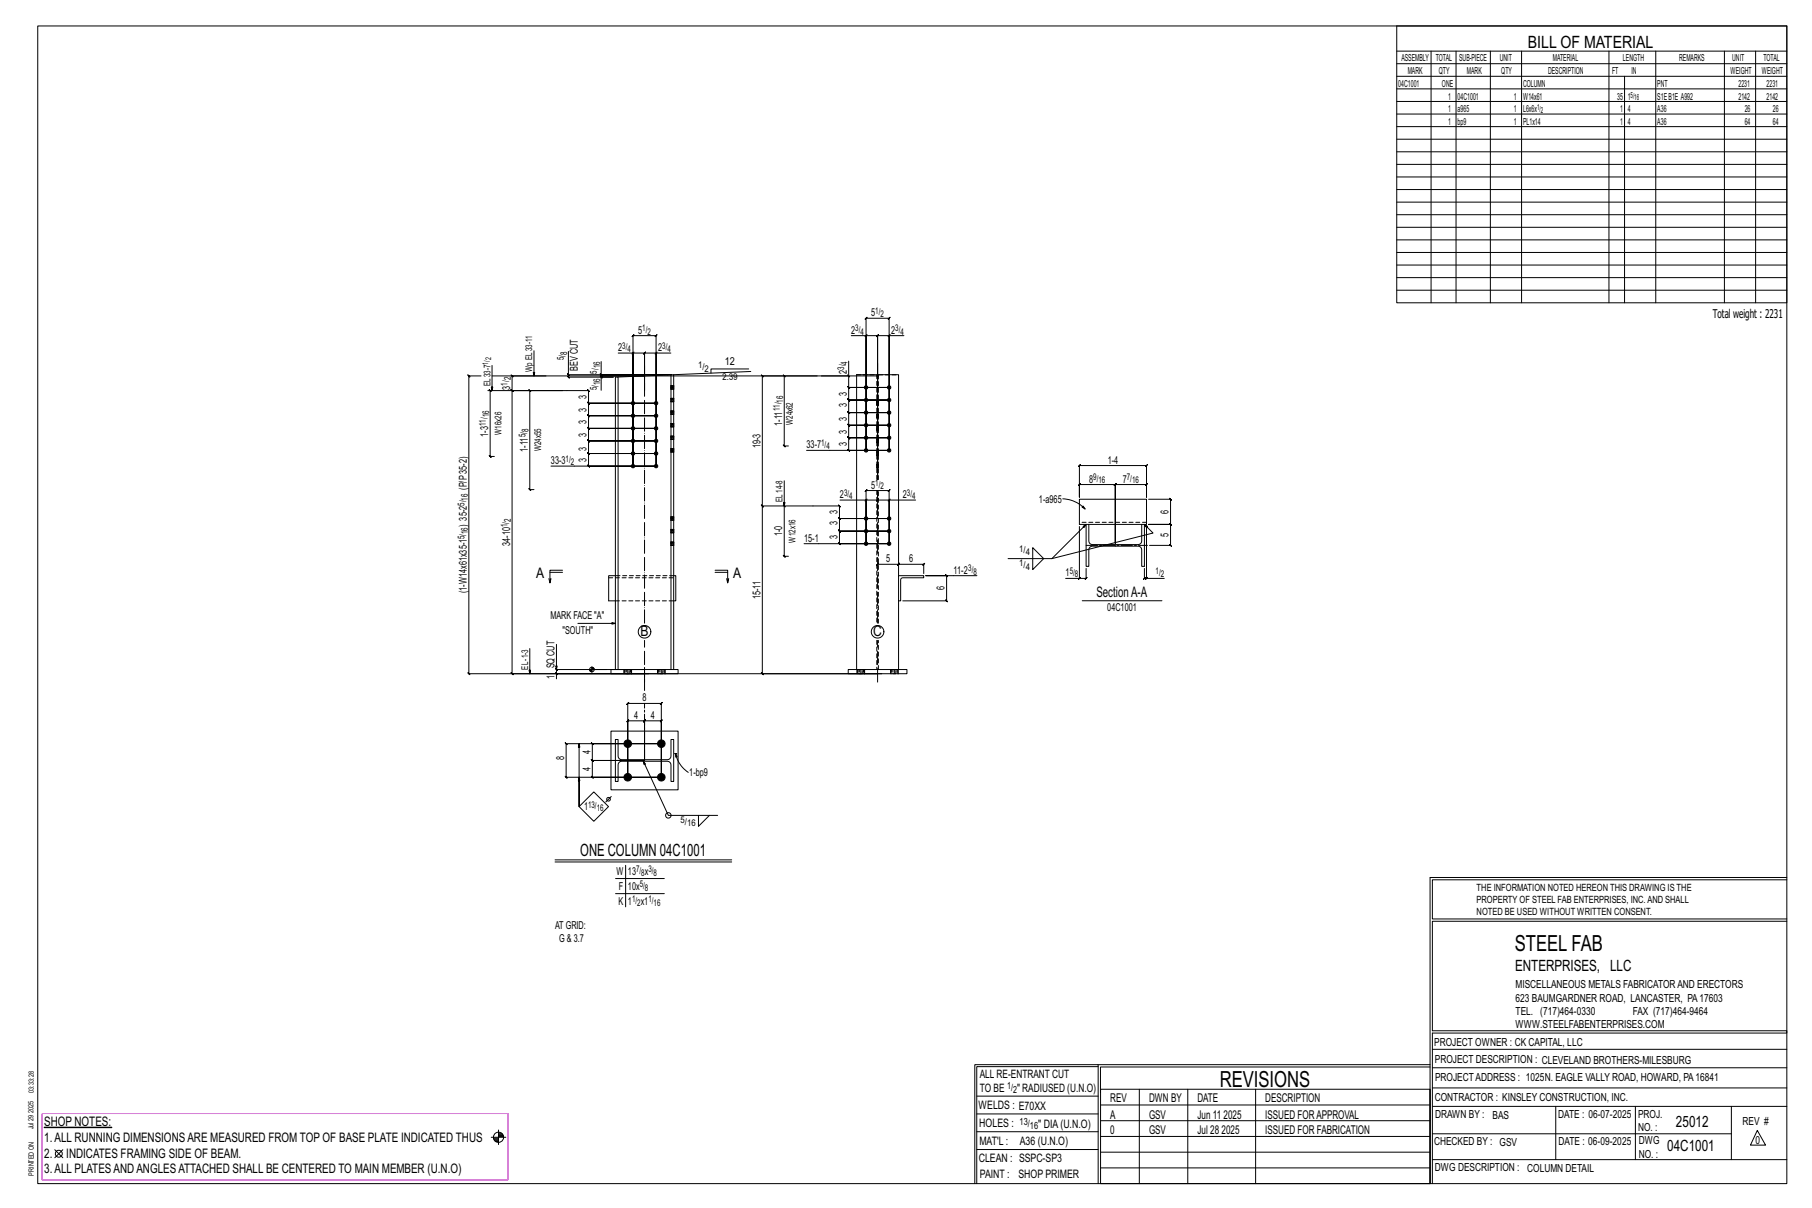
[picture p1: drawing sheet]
<svg xmlns="http://www.w3.org/2000/svg" width="914mm" height="610mm" viewBox="0 0 914 610" stroke-linecap="round" stroke-linejoin="round" font-family="sans-serif">
<g fill="#000" stroke="#000" stroke-width=".5">
<path d="M22 569h34z"/>
<circle cx="437" cy="196" r=".9"/>
<circle cx="449" cy="196" r=".9"/>
<circle cx="319" cy="210" r=".9"/>
<circle cx="319" cy="203" r=".9"/>
<circle cx="319" cy="216" r=".9"/>
<circle cx="331" cy="203" r=".9"/>
<circle cx="331" cy="210" r=".9"/>
<circle cx="331" cy="216" r=".9"/>
<circle cx="437" cy="215" r=".9"/>
<circle cx="437" cy="208" r=".9"/>
<circle cx="437" cy="202" r=".9"/>
<circle cx="449" cy="202" r=".9"/>
<circle cx="449" cy="208" r=".9"/>
<circle cx="449" cy="215" r=".9"/>
<circle cx="319" cy="223" r=".9"/>
<circle cx="319" cy="235" r=".9"/>
<circle cx="319" cy="229" r=".9"/>
<circle cx="331" cy="235" r=".9"/>
<circle cx="331" cy="223" r=".9"/>
<circle cx="331" cy="229" r=".9"/>
<circle cx="437" cy="227" r=".9"/>
<circle cx="437" cy="221" r=".9"/>
<circle cx="449" cy="221" r=".9"/>
<circle cx="449" cy="227" r=".9"/>
<circle cx="437" cy="274" r=".9"/>
<circle cx="437" cy="268" r=".9"/>
<circle cx="437" cy="262" r=".9"/>
<circle cx="449" cy="268" r=".9"/>
<circle cx="449" cy="262" r=".9"/>
<circle cx="449" cy="274" r=".9"/>
<circle cx="317" cy="375" r="1.9"/>
<circle cx="334" cy="375" r="1.9"/>
<circle cx="317" cy="392" r="1.9"/>
<circle cx="334" cy="392" r="1.9"/>
</g>
<g fill="none" stroke="#000" stroke-width=".5">
<path d="M19 13h883v584h-883zM705 13h197v140h-197zM705 26h197M705 32h197M705 39h197M722 26v127M735 26v127M752 26v127M768 26v127M812 26v127M820 39v114M836 26v127"/>
<path d="M870 26v127M886 26v127M705 45h197M705 51h197M705 58h197M705 64h197M705 70h197M705 77h197M705 83h197M705 89h197M705 96h197M705 102h197"/>
<path d="M705 108h197M705 115h197M705 121h197M705 127h197M705 134h197M705 140h197M705 146h197M269 177v13M287 177v12h52h-36v-7M312 178h7v57v-66v1l1-1h-1h12v1l1-1h-1v66v-57h8M319 178h1l-1 1zM319 178h6v1l1-1h-1v19v-19v1l1-1h-1h6"/>
<path d="M331 178h1l-1 1zM430 169h7v58v-66l1-1-1 1h12h-1l1-1v1v66v-58h7M437 169h6l-1 1 1-1v73v-73l-1 1 1-1h6M438 169l-1 1zM449 169l-1 1zM243 190h-6l-1-1 1 1v150l-1-1 1 1h206M246 197h12M247 197l1 1zM247 197v33l1 1-1-1h2M248 184v13M248 190h195M267 197l1 1z"/>
<path d="M267 197v50l1 1-1-1h2M276 190h-18v-1l1 1h-1v7l1 1-1-1h39h-1l1 1v-1v6h-1l1 1v-1h34h-34h-1l1 1v-1v7l-1-1 1 1h34h-34l-1-1 1 1v6h-1l1 1v-1h34h-34h-1l1 1v-1v7l-1-1 1 1h34h-34l-1-1 1 1v6l-1-1 1 1h34h-34l-1-1 1 1v6h-1l1 1v-1h34h-53M284 197h-26l1 1-1-1v143v-1l1 1h-1h69M286 189l1 1zM287 189v1h-1l1 1v-1h22h-6v7M303 190l1 1zM303 189l1 1zM303 189v1v-1l1 1h-1h22h-22v-1l1 1h-1M312 190l28-1v149M339 196h.1M339 195h.1M339 189v149"/>
<path d="M340 196h.1M340 195h.1M378 186h-19v2M379 187l-39 2M395 189l1 1zM396 190v35h-1l1 1v-1h2M412 190h-27l-1-1 1 1v65M428 189l1 1zM428 190v6v-1l1 1h-1h21h-21v-1l1 1h-1v6v-1l1 1h-1h21h-21v-1l1 1h-1v6l1 1-1-1h21h-21l1 1-1-1v7v-1l1 1h-1h21h-21v-1l1 1h-1v6v-1l1 1h-1h21h-21v-1l1 1h-1v6l1 1-1-1h21h-42M428 182v8h-14M339 215h.1M339 214h.1"/>
<path d="M339 209h.1M339 207h.1M339 203h.1M339 201h.1M340 215h.1M340 214h.1M340 209h.1M340 207h.1M340 203h.1M340 201h.1M442 215h.1M442 209h.1"/>
<path d="M442 217h.1M442 211h.1M442 203h.1M442 204h.1M443 215h.1M443 209h.1M443 217h.1M443 211h.1M443 203h.1M443 204h.1M339 228h.1M339 226h.1"/>
<path d="M339 222h.1M339 220h.1M340 228h.1M340 226h.1M340 222h.1M340 220h.1M442 222h.1M442 223h.1M442 228h.1M442 230h.1M442 234h.1M442 236h.1"/>
<path d="M443 222h.1M443 223h.1M443 228h.1M443 230h.1M443 234h.1M443 236h.1M544 235l1-1v1h34h-1l1-1v1v16v-6v-1l-1 1h1h-16v-1l-1 1h1v29v-29v-1l-1 1h1h-18v-1l-1 1h1v6v-16zM384 255l1 1zM395 255l1 1zM396 243v38l-1-1 1 1h2M424 252h13v22v-26l1-1-1 1h12h-1l1-1v1v26v-22h13M437 252h6l-1 1 1-1h6"/>
<path d="M438 252l-1 1zM443 252l-1 1zM443 248v9zM449 252l-1 1zM536 252a16 16 0 0 1 12 5M547 255l1 2-2-1zM580 252h11l-1-1 1 1v13l-1-1 1 1h-11h11l-1-1 1 1v10h-1l1 1v-1h-11M339 275h.1M339 274h.1M339 269h.1M339 267h.1M339 263h.1"/>
<path d="M339 261h.1M340 275h.1M340 274h.1M340 269h.1M340 267h.1M340 263h.1M340 261h.1M406 274h43h-25v1l-1-1h1v-6v1l-1-1h1h25h-25v1l-1-1h1v-6l-1-1 1 1h25h-25l-1-1 1 1v-7v1l-1-1h1h-39h-1l1 1v-1v85l-1-1 1 1h60M521 276l6 6-6 5zM545 266v26h-7M549 265h29l4 4-51 13M576 265v8v1l-2 1h-23l-2-2v-8h-1v21h1v-9l1-1h1h24l1 1v9h2v-21h1v-13h-34v13h3l-17 17h-22"/>
<path d="M579 266v26h9M277 292l1 2M278 289h6M284 288h-6v6v-2M311 291h-4v12h4M340 291h1v12h-1M361 288h6v6l1-2M361 289h6M367 292v2M443 285v-1l-1 1zM443 285h10l1-1-1 1 1-1-1 1h13l1-1-1 1v4M453 291h13v1h-11v11h-2z"/>
<path d="M453 291v-102h-21v149M493 291h-26h11l-1-1 1 1v12h-1l1 1v-1h-22M545 291l-1 1zM548 287v5l1-1-1 1h-3M578 287v5h-1l1-1v1h1M579 292v-1l-1 1zM292 315h19M453 303v35M546 303h40M267 327v13M280 339l1 1zM281 325v13"/>
<path d="M297 338h9M298 338h1M298 339h1M299 336v3M299 338h1M299 337h1M299 337h.1M308 338h34v2h-34zM311 338v-148h1v148M315 338h.1M315 340h.1M319 338h.1"/>
<path d="M319 340h.1M325 340h-44v3M325 338h-44l-1-1 1 1v2M332 338h.1M332 340h.1M336 338h.1M336 340h.1M428 338h30v2h-30zM432 338h.1M432 340h.1M436 338h.1M436 340h.1"/>
<path d="M449 338h.1M449 340h.1M453 338h.1M453 340h.1M317 355h-1l1-1v1h17h-1l1-1v1v37v-28v-1l-1 1h1h-9l1-1-1 1v20v-20l1-1-1 1h-8v-1l-1 1h1v28zM285 375h1h48h-35h-1l1 1v-1v9l-1-1 1 1h26h-26l-1-1 1 1v8h-1l1 1v-1h35h-48v1l-1-1h1v-17v1zM292 375v32v-15M308 369h34v30h-34zM311 373h1v9v1h2h23l2-1v-9h1v21h-1v-8l-1-1-1-1h-24l-1 2v8h-1zM325 384l12 27h25M340 380h1M341 380l1 2h-1z"/>
<path d="M341 380a15 15 0 0 0 6 10M341 380h1M292 407l8-7 7 7-7 7zM308 402l-2 3M352 411v6l6-6M280 434h89M280 435h89M316 437v21M311 443h24M311 451h24M722 443v154M722 443h180"/>
<path d="M902 444h-179v20h179M902 465h-179v55h179v1h-179v76M554 538h-61v59M554 537h168M722 538h-167v13M723 539h179M723 530h179M493 553h61M555 550h167v47h-167zM555 558h167M575 550v47M599 550v47"/>
<path d="M634 550v47M723 549h179M723 558h179M785 558v27M825 558v27M874 558v27M248 574h7M249 574h3M249 575h3M250 576h2M252 572h1M252 570v8"/>
<path d="M252 573h2M493 571h61M493 562h61M555 573h167M555 566h167M723 572h151M887 570l4 8h-8zM28 580l4 4M32 580l-4 4M492 597v-60h62v60M493 580h61M555 589h167"/>
<path d="M555 581h167M723 585h179"/>
<circle cx="325" cy="319" r="3"/>
<circle cx="443" cy="319" r="3"/>
<circle cx="299" cy="338" r="1.2"/>
<circle cx="307" cy="403" r=".9"/>
<circle cx="337" cy="411" r="1.4"/>
<circle cx="252" cy="574" r="2.6"/>
<circle cx="30" cy="582" r="1.8"/>
</g>
<path d="M21 562h235v33h-235z" fill="none" stroke="#f0f" stroke-width=".5"/>
<g fill="none" stroke="#000" stroke-width=".5" stroke-dasharray="2 1.4">
<path d="M339 196h1zM339 196h.1M339 196v-1M339 196h1M340 195h-1M340 196h-1M340 196h.1M340 195h.1M340 196l-1-1M432 189h10M442 189v53M443 190h-1"/>
<path d="M443 189h10M339 215h1zM339 215h.1M339 215v-1M339 208l1 1zM339 209h.1M339 208h.1M339 202h1zM339 203h.1M339 202h.1M339 215h1M339 209h1"/>
<path d="M339 203h1M340 214h-1M340 207h-1M340 201h-1M340 215h-1M340 215h.1M340 214h.1M340 215l-1-1M340 209h-1M340 209h.1M340 207h.1M340 208l-1-1"/>
<path d="M340 208h-1M340 202h-1M340 203h.1M340 201h.1M340 202l-1-1M442 216h1zM442 216h1M442 215h.1M442 217h.1M442 217h1M442 216l1 1M442 209l1 1z"/>
<path d="M442 209h1M442 209h.1M442 211h.1M442 210l1 1M442 210h1M442 203h1zM442 203h1M442 203h.1M442 204h.1M442 204h1M442 203l1 1M442 211h1"/>
<path d="M443 215h-1M443 209h-1M443 203h-1M443 215h.1M443 216h.1M443 209h.1M443 210h.1M443 203h.1M443 203v1M339 227l1 1zM339 228h.1M339 227h.1"/>
<path d="M339 221h1zM339 222h.1M339 221h.1M339 228h1M339 222h1M340 226h-1M340 220h-1M340 228h-1M340 228h.1M340 226h.1M340 227l-1-1M340 227h-1"/>
<path d="M340 221h-1M340 222h-1M340 222h.1M340 220h.1M340 221l-1-1M442 222l1 1zM442 222h1M442 222h.1M442 223h.1M442 223h1M442 229h1zM442 229h1"/>
<path d="M442 228h1M442 228h.1M442 230h.1M442 229l1 1M442 235h1zM442 235h1M442 234h.1M442 236h.1M442 236h1M442 235l1 1M442 230h1M443 222h-1"/>
<path d="M443 228h-1M443 234h-1M443 222h.1M443 223h.1M443 228h.1M443 229h.1M443 234h.1M443 235v1M442 248v66M443 242v-53M339 274l1 1zM339 275h.1"/>
<path d="M339 274h.1M339 268h1zM339 269h.1M339 268h.1M339 262h1zM339 263v-1M339 262v-1M339 275h1M339 269h1M339 263h1M340 274h-1M340 267h-1"/>
<path d="M340 261h-1M340 275h-1M340 275h.1M340 274h.1M340 268h-1M340 269h-1M340 269h.1M340 267h.1M340 268l-1-1M340 262h-1M340 262v1M340 261h.1"/>
<path d="M340 262l-1-1M579 264h-34M307 292h34M340 291h-29M311 303h29M443 314v-66M315 338v2M315 338h.1M316 338h-1v2M317 338h1v2h-1zM317 338h-1v2h-1M317 340h-1"/>
<path d="M318 338v2M318 338h1v2h-1M319 338h.1M319 340h.1M319 340v-2M332 338v2M332 338h.1M333 338h-1v2M334 338v2zM334 338h-1v2h-1M334 340h-1M334 338h1v2h-1"/>
<path d="M335 338v2M335 338h1M336 340h-1M336 340v-2M432 338v2M432 338h1M433 338l-1 2M434 338h-1v2M434 338h1v2h-1zM434 338v2h-1M434 340h.1M435 338h1v2h-1"/>
<path d="M436 338v2M436 338h.1M436 340h.1M436 340v-2M442 323v15M443 338v-15M449 338v2M449 338h1M450 338l-1 2M451 338h-1v2M451 338h1v2h-1zM451 338v2h-1"/>
<path d="M451 340h.1M452 338h1v2h-1M453 338v2M453 338h.1M453 340h.1M453 340v-2"/>
</g>
<path d="M443 242v-59M325 314v-131M443 314v-66M325 344v-21M443 344v-21" fill="none" stroke="#000" stroke-width=".5" stroke-dasharray="6.8 1 0 1"/>
<path d="M548 275h31M563 276v-1M325 348v-11M325 384v-29" fill="none" stroke="#000" stroke-width=".5" stroke-dasharray="5.8 1 1 1"/>
<g font-size="11.2">
<text x="764" y="480">STEEL FAB</text>
<text x="616" y="548">REVISIONS</text>
</g>
<g font-size="8.6">
<text x="771" y="24">BILL OF MATERIAL</text>
<text x="293" y="432">ONE COLUMN 04C1001</text>
</g>
<g font-size="7.9">
<text x="765" y="490">ENTERPRISES, LLC</text>
<text x="846" y="569">25012</text>
<text x="841" y="581">04C1001</text>
</g>
<g font-size="7.3">
<text x="271" y="292">A</text>
<text x="370" y="292">A</text>
<text x="553" y="301">SectionA-A</text>
<text x="323" y="321">B</text>
<text x="441" y="321">C</text>
</g>
<g font-size="6.6">
<text x="22" y="568">SHOP NOTES:</text>
<text x="22" y="576">1.ALL RUNNING DIMENSIONSARE MEASURED FROM TOP OF BASE PLATE INDICATED THUS</text>
<text x="22" y="584">2.</text>
<text x="33" y="584">INDICATES FRAMING SIDE OF BEAM.</text>
<text x="22" y="592">3.ALL PLATESANDANGLESATTACHED SHALL BE CENTERED TO MAIN MEMBER (U.N.O)</text>
</g>
<g font-size="6.1">
<text x="864" y="161">Total weight : 2231</text>
<text x="560" y="556">REV</text>
<text x="580" y="556">DWN BY</text>
<text x="604" y="556">DATE</text>
<text x="639" y="556">DESCRIPTION</text>
<text x="560" y="564">A</text>
<text x="580" y="564">GSV</text>
<text x="604" y="564">Jun 11</text>
<text x="617" y="564">2025</text>
<text x="639" y="564">ISSUED FORAPPROVAL</text>
<text x="560" y="572">0</text>
<text x="580" y="572">GSV</text>
<text x="604" y="572">Jul 28</text>
<text x="616" y="572">2025</text>
<text x="639" y="572">ISSUED FOR FABRICATION</text>
</g>
<g font-size="5.9">
<text x="494" y="560">WELDS : E70XX</text>
<text x="494" y="569">HOLES :</text>
<text x="524" y="569">&quot; DIA(U.N.O)</text>
<text x="494" y="578">MAT'L :</text>
<text x="515" y="578">A36 (U.N.O)</text>
<text x="494" y="586">CLEAN : SSPC-SP3</text>
<text x="495" y="595">PAINT :</text>
<text x="514" y="595">SHOP PRIMER</text>
</g>
<g font-size="5.8">
<text x="494" y="544">ALL RE-ENTRANT CUT</text>
<text x="494" y="551">TO BE</text>
<text x="513" y="551">&quot; RADIUSED (U.N.O)</text>
</g>
<g font-size="5.6">
<text x="765" y="499">MISCELLANEOUS METALS FABRICATORAND ERECTORS</text>
<text x="765" y="505">623 BAUMGARDNER ROAD, LANCASTER, PA17603</text>
<text x="765" y="512">TEL. (717)464-0330</text>
<text x="824" y="512">FAX (717)464-9464</text>
<text x="765" y="519">WWW.STEELFABENTERPRISES.COM</text>
<text x="724" y="528">PROJECT OWNER : CK CAPITAL, LLC</text>
<text x="724" y="537">PROJECT DESCRIPTION : CLEVELAND BROTHERS-MILESBURG</text>
<text x="724" y="545">PROJECTADDRESS : 1025N. EAGLE VALLY ROAD, HOWARD, PA16841</text>
<text x="724" y="556">CONTRACTOR : KINSLEY CONSTRUCTION, INC.</text>
<text x="724" y="564">DRAWN BY :</text>
<text x="753" y="564">BAS</text>
<text x="786" y="564">DATE : 06-07-2025</text>
<text x="827" y="564">PROJ.</text>
<text x="879" y="568">REV #</text>
<text x="827" y="571">NO. :</text>
<text x="724" y="578">CHECKED BY : GSV</text>
<text x="787" y="578">DATE : 06-09-2025</text>
<text x="827" y="578">DWG</text>
<text x="886" y="578">0</text>
<text x="827" y="584">NO. :</text>
<text x="724" y="591">DWG DESCRIPTION : COLUMN DETAIL</text>
</g>
<g font-size="5.5">
<text x="440" y="160">5</text>
<text x="322" y="168">5</text>
<text x="430" y="168">2</text>
<text x="450" y="168">2</text>
<text x="312" y="177">2</text>
<text x="332" y="177">2</text>
<text x="366" y="184">12</text>
<text x="292" y="187" transform="rotate(-90 292 187)">BEV CUT</text>
<text x="427" y="189" transform="rotate(-90 427 189)">2</text>
<text x="257" y="197" transform="rotate(-90 257 197)">3</text>
<text x="296" y="201" transform="rotate(-90 296 201)">3</text>
<text x="427" y="200" transform="rotate(-90 427 200)">3</text>
<text x="296" y="208" transform="rotate(-90 296 208)">3</text>
<text x="427" y="206" transform="rotate(-90 427 206)">3</text>
<text x="296" y="214" transform="rotate(-90 296 214)">3</text>
<text x="395" y="215" transform="rotate(-90 395 215)">1-11</text>
<text x="427" y="212" transform="rotate(-90 427 212)">3</text>
<text x="246" y="220" transform="rotate(-90 246 220)">1-3</text>
<text x="296" y="220" transform="rotate(-90 296 220)">3</text>
<text x="427" y="219" transform="rotate(-90 427 219)">3</text>
<text x="266" y="228" transform="rotate(-90 266 228)">1-11</text>
<text x="296" y="228" transform="rotate(-90 296 228)">3</text>
<text x="384" y="226" transform="rotate(-90 384 226)">19-3</text>
<text x="407" y="226">33-7</text>
<text x="427" y="225" transform="rotate(-90 427 225)">3</text>
<text x="296" y="233" transform="rotate(-90 296 233)">3</text>
<text x="559" y="234">1-4</text>
<text x="278" y="234">33-3</text>
<text x="550" y="244">8</text>
<text x="567" y="244">7</text>
<text x="236" y="247" transform="rotate(-90 236 247)">(P/P35-2)</text>
<text x="424" y="251">2</text>
<text x="440" y="247">5</text>
<text x="456" y="251">2</text>
<text x="524" y="254">1-a965</text>
<text x="423" y="260" transform="rotate(-90 423 260)">3</text>
<text x="590" y="259" transform="rotate(-90 590 259)">6</text>
<text x="236" y="266" transform="rotate(-90 236 266)">) 35-2</text>
<text x="423" y="265" transform="rotate(-90 423 265)">3</text>
<text x="257" y="275" transform="rotate(-90 257 275)">34-10</text>
<text x="395" y="271" transform="rotate(-90 395 271)">1-0</text>
<text x="406" y="273">15-1</text>
<text x="423" y="272" transform="rotate(-90 423 272)">3</text>
<text x="590" y="271" transform="rotate(-90 590 271)">5</text>
<text x="447" y="284">5</text>
<text x="459" y="284">6</text>
<text x="481" y="290">11-2</text>
<text x="538" y="291">1</text>
<text x="236" y="299" transform="rotate(-90 236 299)">(1-W14x61x35-1</text>
<text x="477" y="298" transform="rotate(-90 477 298)">6</text>
<text x="384" y="302" transform="rotate(-90 384 302)">15-11</text>
<text x="559" y="308">04C1001</text>
<text x="278" y="313">MARK FACE &quot;A&quot;</text>
<text x="284" y="320">&quot;SOUTH&quot;</text>
<text x="280" y="337" transform="rotate(-90 280 337)">SQ CUT</text>
<text x="280" y="343" transform="rotate(-90 280 343)">1</text>
<text x="324" y="354">8</text>
<text x="320" y="363">4</text>
<text x="328" y="363">4</text>
<text x="285" y="384" transform="rotate(-90 285 384)">8</text>
<text x="298" y="381" transform="rotate(-90 298 381)">4</text>
<text x="298" y="389" transform="rotate(-90 298 389)">4</text>
<text x="348" y="392">1-bp9</text>
<text x="295" y="409">1</text>
<text x="311" y="441">W</text>
<text x="317" y="441">13</text>
<text x="325" y="441">x</text>
<text x="312" y="449">F</text>
<text x="317" y="449">10x</text>
<text x="312" y="457">K</text>
<text x="317" y="457">1</text>
<text x="323" y="457">x1</text>
<text x="280" y="469">AT GRID:</text>
<text x="282" y="475">G &amp; 3.7</text>
</g>
<g font-size="5">
<text x="745" y="450">THE INFORMATION NOTED HEREON THIS DRAWING IS THE</text>
<text x="745" y="456">PROPERTY OF STEEL FAB ENTERPRISES, INC.AND SHALL</text>
<text x="745" y="462">NOTED BE USED WITHOUT WRITTEN CONSENT.</text>
<text x="508" y="550">1/</text>
<text x="511" y="551">2</text>
<text x="515" y="568">13/</text>
<text x="520" y="570">16</text>
</g>
<g font-size="4.9">
<text x="707" y="31">ASSEMBLY</text>
<text x="725" y="31">TOTAL</text>
<text x="736" y="31">SUB-PIECE</text>
<text x="757" y="31">UNIT</text>
<text x="784" y="31">MATERIAL</text>
<text x="819" y="31">LENGTH</text>
<text x="847" y="31">REMARKS</text>
<text x="874" y="31">UNIT</text>
<text x="890" y="31">TOTAL</text>
<text x="710" y="37">MARK</text>
<text x="726" y="37">QTY</text>
<text x="740" y="37">MARK</text>
<text x="758" y="37">QTY</text>
<text x="781" y="37">DESCRIPTION</text>
<text x="814" y="37">FT</text>
<text x="823" y="37">IN</text>
<text x="873" y="37">WEIGHT</text>
<text x="889" y="37">WEIGHT</text>
<text x="706" y="44">04C1001</text>
<text x="728" y="44">ONE</text>
<text x="769" y="44">COLUMN</text>
<text x="836" y="44">PNT</text>
<text x="877" y="44">2231</text>
<text x="891" y="44">2231</text>
<text x="731" y="50">1</text>
<text x="736" y="50">04C1001</text>
<text x="764" y="50">1</text>
<text x="769" y="50">W14x61</text>
<text x="816" y="50">35</text>
<text x="821" y="50">1</text>
<text x="836" y="50">S1EB1E A992</text>
<text x="877" y="50">2142</text>
<text x="891" y="50">2142</text>
<text x="731" y="57">1</text>
<text x="736" y="57">a965</text>
<text x="764" y="57">1</text>
<text x="769" y="57">L6x6x</text>
<text x="818" y="57">1</text>
<text x="821" y="57">4</text>
<text x="836" y="57">A36</text>
<text x="880" y="57">26</text>
<text x="895" y="57">26</text>
<text x="731" y="63">1</text>
<text x="736" y="63">bp9</text>
<text x="764" y="63">1</text>
<text x="769" y="63">PL1x14</text>
<text x="818" y="63">1</text>
<text x="821" y="63">4</text>
<text x="836" y="63">A36</text>
<text x="880" y="63">64</text>
<text x="895" y="63">64</text>
</g>
<g font-size="4.7">
<text x="442" y="158">1/</text>
<text x="444" y="160">2</text>
<text x="324" y="167">1/</text>
<text x="432" y="167">3/</text>
<text x="452" y="167">3/</text>
<text x="327" y="169">2</text>
<text x="434" y="169">4</text>
<text x="454" y="169">4</text>
<text x="286" y="179" transform="rotate(-90 286 179)">8</text>
<text x="314" y="176">3/</text>
<text x="317" y="178">4</text>
<text x="334" y="176">3/</text>
<text x="337" y="178">4</text>
<text x="285" y="182" transform="rotate(-90 285 182)">5/</text>
<text x="303" y="186" transform="rotate(-90 303 186)">16</text>
<text x="352" y="186">1/</text>
<text x="428" y="184" transform="rotate(-90 428 184)">4</text>
<text x="258" y="192" transform="rotate(-90 258 192)">2</text>
<text x="269" y="188" transform="rotate(-90 269 188)">Wp EL33-11</text>
<text x="301" y="189" transform="rotate(-90 301 189)">5/</text>
<text x="356" y="188">2</text>
<text x="365" y="192" transform="rotate(-2 365 192)">2.39</text>
<text x="426" y="187" transform="rotate(-90 426 187)">3/</text>
<text x="247" y="195" transform="rotate(-90 247 195)">EL33-7</text>
<text x="256" y="195" transform="rotate(-90 256 195)">1/</text>
<text x="301" y="197" transform="rotate(-90 301 197)">5/</text>
<text x="303" y="194" transform="rotate(-90 303 194)">16</text>
<text x="395" y="203" transform="rotate(-90 395 203)">16</text>
<text x="394" y="208" transform="rotate(-90 394 208)">11/</text>
<text x="245" y="215" transform="rotate(-90 245 215)">11/</text>
<text x="247" y="211" transform="rotate(-90 247 211)">16</text>
<text x="400" y="215" transform="rotate(-90 400 215)">W24x62</text>
<text x="253" y="219" transform="rotate(-90 253 219)">W16x26</text>
<text x="265" y="221" transform="rotate(-90 265 221)">5/</text>
<text x="267" y="218" transform="rotate(-90 267 218)">8</text>
<text x="273" y="228" transform="rotate(-90 273 228)">W24x55</text>
<text x="414" y="225">1/</text>
<text x="417" y="227">4</text>
<text x="285" y="233">1/</text>
<text x="288" y="235">2</text>
<text x="442" y="245">1/</text>
<text x="552" y="242">9/</text>
<text x="554" y="244">16</text>
<text x="569" y="242">7/</text>
<text x="571" y="244">16</text>
<text x="426" y="250">3/</text>
<text x="429" y="252">4</text>
<text x="444" y="247">2</text>
<text x="458" y="250">3/</text>
<text x="460" y="252">4</text>
<text x="234" y="255" transform="rotate(-90 234 255)">5/</text>
<text x="236" y="253" transform="rotate(-90 236 253)">16</text>
<text x="395" y="253" transform="rotate(-90 395 253)">EL14-8</text>
<text x="258" y="263" transform="rotate(-90 258 263)">2</text>
<text x="236" y="269" transform="rotate(-90 236 269)">16</text>
<text x="256" y="266" transform="rotate(-90 256 266)">1/</text>
<text x="234" y="272" transform="rotate(-90 234 272)">5/</text>
<text x="401" y="274" transform="rotate(-90 401 274)">W12x16</text>
<text x="514" y="278">1/</text>
<text x="518" y="280">4</text>
<text x="514" y="286">1/</text>
<text x="518" y="287">4</text>
<text x="489" y="288">3/</text>
<text x="491" y="290">8</text>
<text x="540" y="290">5/</text>
<text x="542" y="291">8</text>
<text x="583" y="290">1/</text>
<text x="586" y="291">2</text>
<text x="267" y="338" transform="rotate(-90 267 338)">EL-1-3</text>
<text x="297" y="408">13/</text>
<text x="301" y="409">16</text>
<text x="343" y="415">5/</text>
<text x="347" y="417">16</text>
<text x="321" y="440">7/</text>
<text x="324" y="442">8</text>
<text x="327" y="440">3/</text>
<text x="330" y="442">8</text>
<text x="323" y="448">5/</text>
<text x="325" y="449">8</text>
<text x="319" y="455">1/</text>
<text x="327" y="455">1/</text>
<text x="322" y="457">2</text>
<text x="330" y="457">16</text>
</g>
<g font-size="4.2">
<text x="823" y="49">5/</text>
<text x="825" y="51">16</text>
<text x="776" y="56">1/</text>
<text x="778" y="57">2</text>
</g>
<g font-size="4">
<text x="246" y="184" transform="rotate(-90 246 184)">1/</text>
<text x="248" y="182" transform="rotate(-90 248 182)">2</text>
</g>
<g font-size="3.7">
<text x="17" y="551" transform="rotate(-90 17 551)">03:33:28</text>
<text x="17" y="562" transform="rotate(-90 17 562)">2025</text>
<text x="17" y="570" transform="rotate(-90 17 570)">Jul 29</text>
<text x="17" y="593" transform="rotate(-90 17 593)">PRINTED ON</text>
</g>
</svg>
